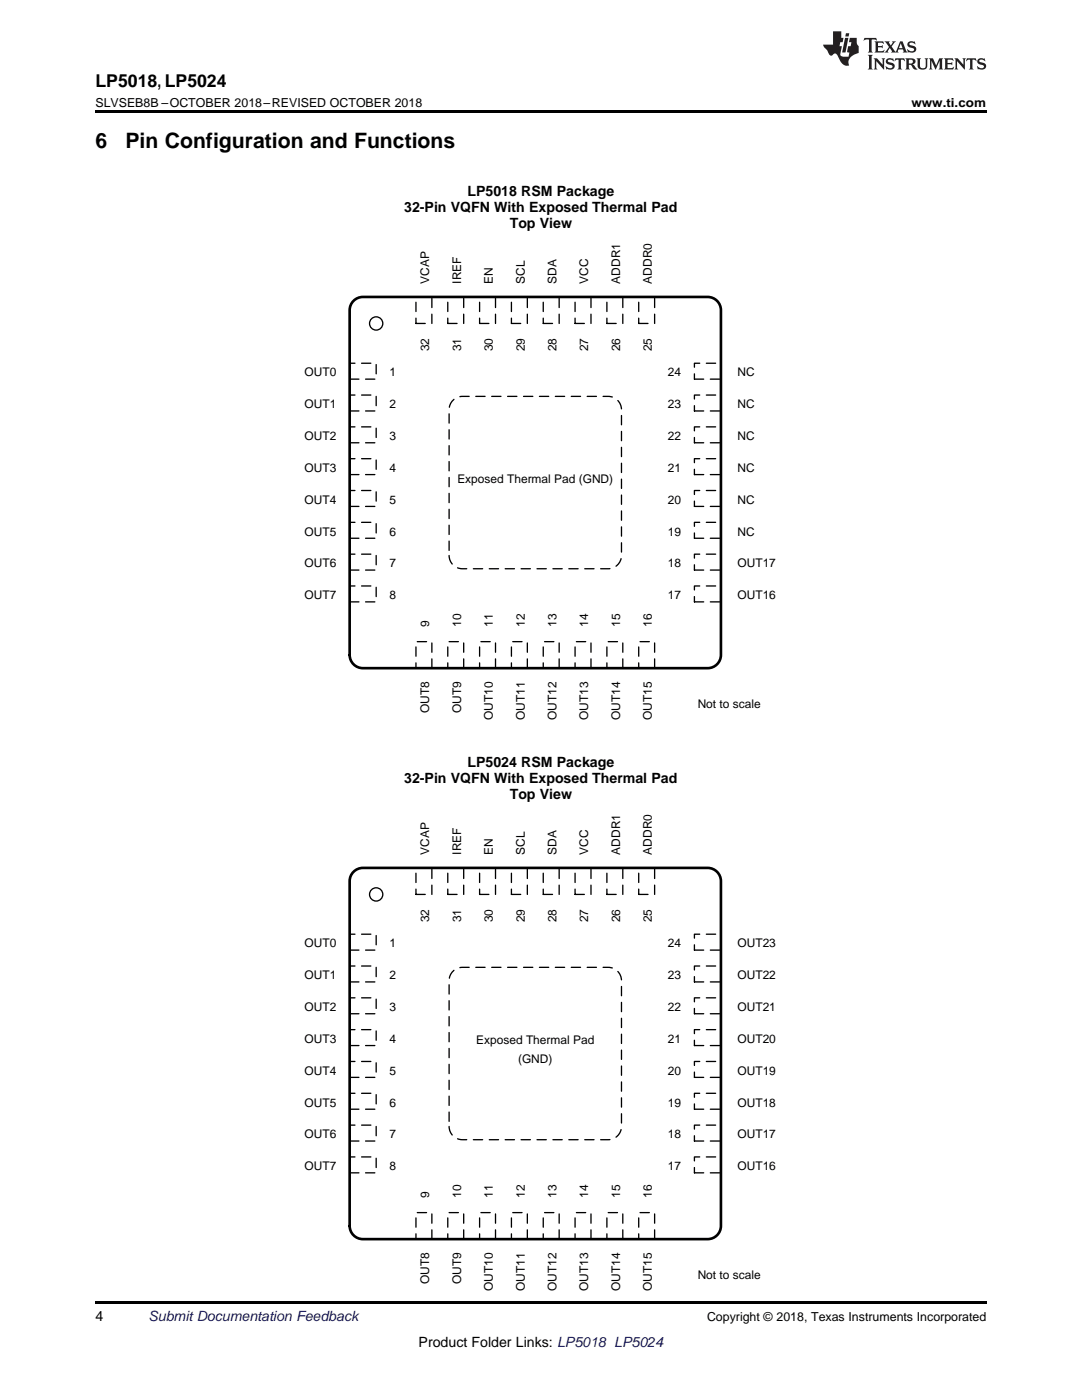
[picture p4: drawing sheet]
<svg xmlns="http://www.w3.org/2000/svg" width="216mm" height="279mm" viewBox="0 0 216 279" stroke-linecap="round" stroke-linejoin="round" font-family="sans-serif">
<path d="M19 259.7h177.8v.5h-177.8z" fill="#000"/>
<path d="M83 173.2h3.2v5.3h-3.2z" fill-rule="evenodd" fill="#fff"/>
<path d="M83 173.2h3.2v5.3h-3.2z" fill="none" stroke="#000" stroke-width=".26" stroke-dasharray="1.9 1.3"/>
<path d="M83 242h3.2v5.3h-3.2z" fill-rule="evenodd" fill="#fff"/>
<path d="M83 242h3.2v5.3h-3.2z" fill="none" stroke="#000" stroke-width=".26" stroke-dasharray="1.9 1.3"/>
<path d="M69.8 186.4h5.3v3.2h-5.3z" fill-rule="evenodd" fill="#fff"/>
<path d="M69.8 186.4h5.3v3.2h-5.3z" fill="none" stroke="#000" stroke-width=".26" stroke-dasharray="1.9 1.3"/>
<path d="M138.6 186.4h5.3v3.2h-5.3z" fill-rule="evenodd" fill="#fff"/>
<path d="M138.6 186.4h5.3v3.2h-5.3z" fill="none" stroke="#000" stroke-width=".26" stroke-dasharray="1.9 1.3"/>
<path d="M89.3 173.2h3.2v5.3h-3.2z" fill-rule="evenodd" fill="#fff"/>
<path d="M89.3 173.2h3.2v5.3h-3.2z" fill="none" stroke="#000" stroke-width=".26" stroke-dasharray="1.9 1.3"/>
<path d="M89.3 242h3.2v5.3h-3.2z" fill-rule="evenodd" fill="#fff"/>
<path d="M89.3 242h3.2v5.3h-3.2z" fill="none" stroke="#000" stroke-width=".26" stroke-dasharray="1.9 1.3"/>
<path d="M69.8 192.8h5.3v3.2h-5.3z" fill-rule="evenodd" fill="#fff"/>
<path d="M69.8 192.8h5.3v3.2h-5.3z" fill="none" stroke="#000" stroke-width=".26" stroke-dasharray="1.9 1.3"/>
<path d="M138.6 192.8h5.3v3.2h-5.3z" fill-rule="evenodd" fill="#fff"/>
<path d="M138.6 192.8h5.3v3.2h-5.3z" fill="none" stroke="#000" stroke-width=".26" stroke-dasharray="1.9 1.3"/>
<path d="M95.7 173.2h3.2v5.3h-3.2z" fill-rule="evenodd" fill="#fff"/>
<path d="M95.7 173.2h3.2v5.3h-3.2z" fill="none" stroke="#000" stroke-width=".26" stroke-dasharray="1.9 1.3"/>
<path d="M95.7 242h3.2v5.3h-3.2z" fill-rule="evenodd" fill="#fff"/>
<path d="M95.7 242h3.2v5.3h-3.2z" fill="none" stroke="#000" stroke-width=".26" stroke-dasharray="1.9 1.3"/>
<path d="M69.8 199.1h5.3v3.2h-5.3z" fill-rule="evenodd" fill="#fff"/>
<path d="M69.8 199.1h5.3v3.2h-5.3z" fill="none" stroke="#000" stroke-width=".26" stroke-dasharray="1.9 1.3"/>
<path d="M138.6 199.1h5.3v3.2h-5.3z" fill-rule="evenodd" fill="#fff"/>
<path d="M138.6 199.1h5.3v3.2h-5.3z" fill="none" stroke="#000" stroke-width=".26" stroke-dasharray="1.9 1.3"/>
<path d="M102 173.2h3.2v5.3h-3.2z" fill-rule="evenodd" fill="#fff"/>
<path d="M102 173.2h3.2v5.3h-3.2z" fill="none" stroke="#000" stroke-width=".26" stroke-dasharray="1.9 1.3"/>
<path d="M102 242h3.2v5.3h-3.2z" fill-rule="evenodd" fill="#fff"/>
<path d="M102 242h3.2v5.3h-3.2z" fill="none" stroke="#000" stroke-width=".26" stroke-dasharray="1.9 1.3"/>
<path d="M69.8 205.5h5.3v3.2h-5.3z" fill-rule="evenodd" fill="#fff"/>
<path d="M69.8 205.5h5.3v3.2h-5.3z" fill="none" stroke="#000" stroke-width=".26" stroke-dasharray="1.9 1.3"/>
<path d="M138.6 205.5h5.3v3.2h-5.3z" fill-rule="evenodd" fill="#fff"/>
<path d="M138.6 205.5h5.3v3.2h-5.3z" fill="none" stroke="#000" stroke-width=".26" stroke-dasharray="1.9 1.3"/>
<path d="M108.4 173.2h3.2v5.3h-3.2z" fill-rule="evenodd" fill="#fff"/>
<path d="M108.4 173.2h3.2v5.3h-3.2z" fill="none" stroke="#000" stroke-width=".26" stroke-dasharray="1.9 1.3"/>
<path d="M108.4 242h3.2v5.3h-3.2z" fill-rule="evenodd" fill="#fff"/>
<path d="M108.4 242h3.2v5.3h-3.2z" fill="none" stroke="#000" stroke-width=".26" stroke-dasharray="1.9 1.3"/>
<path d="M69.8 211.8h5.3v3.2h-5.3z" fill-rule="evenodd" fill="#fff"/>
<path d="M69.8 211.8h5.3v3.2h-5.3z" fill="none" stroke="#000" stroke-width=".26" stroke-dasharray="1.9 1.3"/>
<path d="M138.6 211.8h5.3v3.2h-5.3z" fill-rule="evenodd" fill="#fff"/>
<path d="M138.6 211.8h5.3v3.2h-5.3z" fill="none" stroke="#000" stroke-width=".26" stroke-dasharray="1.9 1.3"/>
<path d="M114.7 173.2h3.2v5.3h-3.2z" fill-rule="evenodd" fill="#fff"/>
<path d="M114.7 173.2h3.2v5.3h-3.2z" fill="none" stroke="#000" stroke-width=".26" stroke-dasharray="1.9 1.3"/>
<path d="M114.7 242h3.2v5.3h-3.2z" fill-rule="evenodd" fill="#fff"/>
<path d="M114.7 242h3.2v5.3h-3.2z" fill="none" stroke="#000" stroke-width=".26" stroke-dasharray="1.9 1.3"/>
<path d="M69.8 218.2h5.3v3.2h-5.3z" fill-rule="evenodd" fill="#fff"/>
<path d="M69.8 218.2h5.3v3.2h-5.3z" fill="none" stroke="#000" stroke-width=".26" stroke-dasharray="1.9 1.3"/>
<path d="M138.6 218.2h5.3v3.2h-5.3z" fill-rule="evenodd" fill="#fff"/>
<path d="M138.6 218.2h5.3v3.2h-5.3z" fill="none" stroke="#000" stroke-width=".26" stroke-dasharray="1.9 1.3"/>
<path d="M121.1 173.2h3.2v5.3h-3.2z" fill-rule="evenodd" fill="#fff"/>
<path d="M121.1 173.2h3.2v5.3h-3.2z" fill="none" stroke="#000" stroke-width=".26" stroke-dasharray="1.9 1.3"/>
<path d="M121.1 242h3.2v5.3h-3.2z" fill-rule="evenodd" fill="#fff"/>
<path d="M121.1 242h3.2v5.3h-3.2z" fill="none" stroke="#000" stroke-width=".26" stroke-dasharray="1.9 1.3"/>
<path d="M69.8 224.5h5.3v3.2h-5.3z" fill-rule="evenodd" fill="#fff"/>
<path d="M69.8 224.5h5.3v3.2h-5.3z" fill="none" stroke="#000" stroke-width=".26" stroke-dasharray="1.9 1.3"/>
<path d="M138.6 224.5h5.3v3.2h-5.3z" fill-rule="evenodd" fill="#fff"/>
<path d="M138.6 224.5h5.3v3.2h-5.3z" fill="none" stroke="#000" stroke-width=".26" stroke-dasharray="1.9 1.3"/>
<path d="M127.4 173.2h3.2v5.3h-3.2z" fill-rule="evenodd" fill="#fff"/>
<path d="M127.4 173.2h3.2v5.3h-3.2z" fill="none" stroke="#000" stroke-width=".26" stroke-dasharray="1.9 1.3"/>
<path d="M127.4 242h3.2v5.3h-3.2z" fill-rule="evenodd" fill="#fff"/>
<path d="M127.4 242h3.2v5.3h-3.2z" fill="none" stroke="#000" stroke-width=".26" stroke-dasharray="1.9 1.3"/>
<path d="M69.8 230.9h5.3v3.2h-5.3z" fill-rule="evenodd" fill="#fff"/>
<path d="M69.8 230.9h5.3v3.2h-5.3z" fill="none" stroke="#000" stroke-width=".26" stroke-dasharray="1.9 1.3"/>
<path d="M138.6 230.9h5.3v3.2h-5.3z" fill-rule="evenodd" fill="#fff"/>
<path d="M138.6 230.9h5.3v3.2h-5.3z" fill="none" stroke="#000" stroke-width=".26" stroke-dasharray="1.9 1.3"/>
<circle cx="75.1" cy="178.5" r="1.32" fill="none" stroke="#000" stroke-width=".26"/>
<path d="M70.4 174.2a2.65 2.65 0 0 1 2-1h68.8a2.65 2.65 0 0 1 2.7 2.7v68.7a2.65 2.65 0 0 1-2.7 2.7h-68.8a2.65 2.65 0 0 1-2.6-2.7v-68.7v-.7z" fill="none" stroke="#000" stroke-width=".53"/>
<path d="M90.2 194a2.65 2.65 0 0 1 2.1-.9h29.1a2.65 2.65 0 0 1 2.6 2.6v29.1a2.65 2.65 0 0 1-2.6 2.7h-29.1a2.65 2.65 0 0 1-2.7-2.7v-29.1l.1-.6z" fill-rule="evenodd" fill="#fff"/>
<path d="M90.2 194a2.65 2.65 0 0 1 2.1-.9h29.1a2.65 2.65 0 0 1 2.6 2.6v29.1a2.65 2.65 0 0 1-2.6 2.7h-29.1a2.65 2.65 0 0 1-2.7-2.7v-29.1l.1-.6z" fill="none" stroke="#000" stroke-width=".26" stroke-dasharray="1.9 1.3"/>
<path d="M83 59.3h3.2v5.3h-3.2z" fill-rule="evenodd" fill="#fff"/>
<path d="M83 59.3h3.2v5.3h-3.2z" fill="none" stroke="#000" stroke-width=".26" stroke-dasharray="1.9 1.3"/>
<path d="M83 128.1h3.2v5.2h-3.2z" fill-rule="evenodd" fill="#fff"/>
<path d="M83 128.1h3.2v5.2h-3.2z" fill="none" stroke="#000" stroke-width=".26" stroke-dasharray="1.9 1.3"/>
<path d="M69.8 72.5h5.3v3.2h-5.3z" fill-rule="evenodd" fill="#fff"/>
<path d="M69.8 72.5h5.3v3.2h-5.3z" fill="none" stroke="#000" stroke-width=".26" stroke-dasharray="1.9 1.3"/>
<path d="M138.6 72.5h5.3v3.2h-5.3z" fill-rule="evenodd" fill="#fff"/>
<path d="M138.6 72.5h5.3v3.2h-5.3z" fill="none" stroke="#000" stroke-width=".26" stroke-dasharray="1.9 1.3"/>
<path d="M89.3 59.3h3.2v5.3h-3.2z" fill-rule="evenodd" fill="#fff"/>
<path d="M89.3 59.3h3.2v5.3h-3.2z" fill="none" stroke="#000" stroke-width=".26" stroke-dasharray="1.9 1.3"/>
<path d="M89.3 128.1h3.2v5.2h-3.2z" fill-rule="evenodd" fill="#fff"/>
<path d="M89.3 128.1h3.2v5.2h-3.2z" fill="none" stroke="#000" stroke-width=".26" stroke-dasharray="1.9 1.3"/>
<path d="M69.8 78.8h5.3v3.2h-5.3z" fill-rule="evenodd" fill="#fff"/>
<path d="M69.8 78.8h5.3v3.2h-5.3z" fill="none" stroke="#000" stroke-width=".26" stroke-dasharray="1.9 1.3"/>
<path d="M138.6 78.8h5.3v3.2h-5.3z" fill-rule="evenodd" fill="#fff"/>
<path d="M138.6 78.8h5.3v3.2h-5.3z" fill="none" stroke="#000" stroke-width=".26" stroke-dasharray="1.9 1.3"/>
<path d="M95.7 59.3h3.2v5.3h-3.2z" fill-rule="evenodd" fill="#fff"/>
<path d="M95.7 59.3h3.2v5.3h-3.2z" fill="none" stroke="#000" stroke-width=".26" stroke-dasharray="1.9 1.3"/>
<path d="M95.7 128.1h3.2v5.2h-3.2z" fill-rule="evenodd" fill="#fff"/>
<path d="M95.7 128.1h3.2v5.2h-3.2z" fill="none" stroke="#000" stroke-width=".26" stroke-dasharray="1.9 1.3"/>
<path d="M69.8 85.2h5.3v3.2h-5.3z" fill-rule="evenodd" fill="#fff"/>
<path d="M69.8 85.2h5.3v3.2h-5.3z" fill="none" stroke="#000" stroke-width=".26" stroke-dasharray="1.9 1.3"/>
<path d="M138.6 85.2h5.3v3.2h-5.3z" fill-rule="evenodd" fill="#fff"/>
<path d="M138.6 85.2h5.3v3.2h-5.3z" fill="none" stroke="#000" stroke-width=".26" stroke-dasharray="1.9 1.3"/>
<path d="M102 59.3h3.2v5.3h-3.2z" fill-rule="evenodd" fill="#fff"/>
<path d="M102 59.3h3.2v5.3h-3.2z" fill="none" stroke="#000" stroke-width=".26" stroke-dasharray="1.9 1.3"/>
<path d="M102 128.1h3.2v5.2h-3.2z" fill-rule="evenodd" fill="#fff"/>
<path d="M102 128.1h3.2v5.2h-3.2z" fill="none" stroke="#000" stroke-width=".26" stroke-dasharray="1.9 1.3"/>
<path d="M69.8 91.5h5.3v3.2h-5.3z" fill-rule="evenodd" fill="#fff"/>
<path d="M69.8 91.5h5.3v3.2h-5.3z" fill="none" stroke="#000" stroke-width=".26" stroke-dasharray="1.9 1.3"/>
<path d="M138.6 91.5h5.3v3.2h-5.3z" fill-rule="evenodd" fill="#fff"/>
<path d="M138.6 91.5h5.3v3.2h-5.3z" fill="none" stroke="#000" stroke-width=".26" stroke-dasharray="1.9 1.3"/>
<path d="M108.4 59.3h3.2v5.3h-3.2z" fill-rule="evenodd" fill="#fff"/>
<path d="M108.4 59.3h3.2v5.3h-3.2z" fill="none" stroke="#000" stroke-width=".26" stroke-dasharray="1.9 1.3"/>
<path d="M108.4 128.1h3.2v5.2h-3.2z" fill-rule="evenodd" fill="#fff"/>
<path d="M108.4 128.1h3.2v5.2h-3.2z" fill="none" stroke="#000" stroke-width=".26" stroke-dasharray="1.9 1.3"/>
<path d="M69.8 97.9h5.3v3.2h-5.3z" fill-rule="evenodd" fill="#fff"/>
<path d="M69.8 97.9h5.3v3.2h-5.3z" fill="none" stroke="#000" stroke-width=".26" stroke-dasharray="1.9 1.3"/>
<path d="M138.6 97.9h5.3v3.2h-5.3z" fill-rule="evenodd" fill="#fff"/>
<path d="M138.6 97.9h5.3v3.2h-5.3z" fill="none" stroke="#000" stroke-width=".26" stroke-dasharray="1.9 1.3"/>
<path d="M114.7 59.3h3.2v5.3h-3.2z" fill-rule="evenodd" fill="#fff"/>
<path d="M114.7 59.3h3.2v5.3h-3.2z" fill="none" stroke="#000" stroke-width=".26" stroke-dasharray="1.9 1.3"/>
<path d="M114.7 128.1h3.2v5.2h-3.2z" fill-rule="evenodd" fill="#fff"/>
<path d="M114.7 128.1h3.2v5.2h-3.2z" fill="none" stroke="#000" stroke-width=".26" stroke-dasharray="1.9 1.3"/>
<path d="M69.8 104.2h5.3v3.2h-5.3z" fill-rule="evenodd" fill="#fff"/>
<path d="M69.8 104.2h5.3v3.2h-5.3z" fill="none" stroke="#000" stroke-width=".26" stroke-dasharray="1.9 1.3"/>
<path d="M138.6 104.2h5.3v3.2h-5.3z" fill-rule="evenodd" fill="#fff"/>
<path d="M138.6 104.2h5.3v3.2h-5.3z" fill="none" stroke="#000" stroke-width=".26" stroke-dasharray="1.9 1.3"/>
<path d="M121.1 59.3h3.2v5.3h-3.2z" fill-rule="evenodd" fill="#fff"/>
<path d="M121.1 59.3h3.2v5.3h-3.2z" fill="none" stroke="#000" stroke-width=".26" stroke-dasharray="1.9 1.3"/>
<path d="M121.1 128.1h3.2v5.2h-3.2z" fill-rule="evenodd" fill="#fff"/>
<path d="M121.1 128.1h3.2v5.2h-3.2z" fill="none" stroke="#000" stroke-width=".26" stroke-dasharray="1.9 1.3"/>
<path d="M69.8 110.6h5.3v3.2h-5.3z" fill-rule="evenodd" fill="#fff"/>
<path d="M69.8 110.6h5.3v3.2h-5.3z" fill="none" stroke="#000" stroke-width=".26" stroke-dasharray="1.9 1.3"/>
<path d="M138.6 110.6h5.3v3.2h-5.3z" fill-rule="evenodd" fill="#fff"/>
<path d="M138.6 110.6h5.3v3.2h-5.3z" fill="none" stroke="#000" stroke-width=".26" stroke-dasharray="1.9 1.3"/>
<path d="M127.4 59.3h3.2v5.3h-3.2z" fill-rule="evenodd" fill="#fff"/>
<path d="M127.4 59.3h3.2v5.3h-3.2z" fill="none" stroke="#000" stroke-width=".26" stroke-dasharray="1.9 1.3"/>
<path d="M127.4 128.1h3.2v5.2h-3.2z" fill-rule="evenodd" fill="#fff"/>
<path d="M127.4 128.1h3.2v5.2h-3.2z" fill="none" stroke="#000" stroke-width=".26" stroke-dasharray="1.9 1.3"/>
<path d="M69.8 116.9h5.3v3.2h-5.3z" fill-rule="evenodd" fill="#fff"/>
<path d="M69.8 116.9h5.3v3.2h-5.3z" fill="none" stroke="#000" stroke-width=".26" stroke-dasharray="1.9 1.3"/>
<path d="M138.6 116.9h5.3v3.2h-5.3z" fill-rule="evenodd" fill="#fff"/>
<path d="M138.6 116.9h5.3v3.2h-5.3z" fill="none" stroke="#000" stroke-width=".26" stroke-dasharray="1.9 1.3"/>
<circle cx="75.1" cy="64.6" r="1.32" fill="none" stroke="#000" stroke-width=".26"/>
<path d="M70.4 60.3a2.65 2.65 0 0 1 2-1h68.8a2.65 2.65 0 0 1 2.7 2.6v68.8a2.65 2.65 0 0 1-2.7 2.6h-68.8a2.65 2.65 0 0 1-2.6-2.6v-68.8v-.6z" fill="none" stroke="#000" stroke-width=".53"/>
<path d="M90.2 80.1a2.65 2.65 0 0 1 2.1-1h29.1a2.65 2.65 0 0 1 2.6 2.7v29.1a2.65 2.65 0 0 1-2.6 2.6h-29.1a2.65 2.65 0 0 1-2.7-2.6v-29.1l.1-.7z" fill-rule="evenodd" fill="#fff"/>
<path d="M90.2 80.1a2.65 2.65 0 0 1 2.1-1h29.1a2.65 2.65 0 0 1 2.6 2.7v29.1a2.65 2.65 0 0 1-2.6 2.6h-29.1a2.65 2.65 0 0 1-2.7-2.6v-29.1l.1-.7z" fill="none" stroke="#000" stroke-width=".26" stroke-dasharray="1.9 1.3"/>
<path d="M19 22h177.8v.5h-177.8z" fill="#000"/>
<g fill="#231f20">
<path d="M172.5 7.6l-.1 .5 .4-.2h.6v.1v2.1l-.2 .4h.9l-.2-.4v-2.1l.1-.1h.5l.5 .2-.2-.5zM174.5 8.3l.2 .3v1.5l-.2 .4h1.8l.2-.6a1.04 1.04 0 0 1-1.3 .2v-.7h.6l.3 .2v-.6l-.3 .2h-.6v-.6l.8-.1 .4 .3-.2-.5zM176.5 8.3l.9 1.1-.9 1.1h.8l-.2-.2 .4-.7 .5 .7-.2 .2h1.5l-.2-.2 .2-.4h.9l.1 .4-.2 .2h1l-.3-.3-.7-1.9h-.5l-.9 2-.8-1 .9-1h-.8l.1 .3-.4 .5-.3-.6 .1-.2zM179.7 8.6l.4 1h-.7zM181.3 8.4a.63 .63 0 0 0-.2 .7 .63 .63 0 0 0 .6 .4l.6 .2 .1 .2a.75 .75 0 0 1-.7 .4 .75 .75 0 0 1-.6-.5l.1 .7 .1-.1a1.11 1.11 0 0 0 1.5-.6 1.13 1.13 0 0 0-1.2-.8l-.1-.4a1.04 1.04 0 0 1 1.2 .2l-.2-.5-.2 .1-.4-.2zM173.2 10.9l.2 .4v2.2l-.2 .4h1l-.3-.4v-2.2l.3-.4zM174.3 11.6l.3 .4v1.5l-.3 .4h.8l-.2-.4v-1.3l1.5 1.7v-1.9l.2-.4h-.7l.2 .4v.9l-1.1-1.3zM177 11.8a.62 .62 0 0 0-.2 .7 .62 .62 0 0 0 .6 .4l.6 .1 .1 .3a.76 .76 0 0 1-.7 .3 .76 .76 0 0 1-.7-.4l.2 .7 .1-.1a1.11 1.11 0 0 0 1.5-.6 1.13 1.13 0 0 0-1.2-.8l-.1-.4a1.04 1.04 0 0 1 1.2 .2l-.2-.6-.2 .1-.5-.1zM178.7 11.6l-.2 .6a.61 .61 0 0 1 .8-.3v1.6l-.2 .4h.9l-.2-.4v-1.6a.63 .63 0 0 1 .7 .3l-.1-.6zM180.6 11.6l.3 .4v1.5l-.3 .4h1l-.2-.2-.1-.8 .6 .2a.76 .76 0 0 0 1.2 .7l-1-1a.58 .58 0 0 0 .6-.5 .58 .58 0 0 0-.5-.6zM181.4 11.9h.1a.45 .45 0 0 1 .5 .1 .45 .45 0 0 1 .1 .5l-.8 .2zM182.9 11.6l.2 .2a2.17 2.17 0 0 0 .3 1.9 .99 .99 0 0 0 1.6-.6v-1.1l.2-.4h-.7l.2 .2a1.92 1.92 0 0 1-.2 1.8 .6 .6 0 0 1-.9-.5v-1.1l.2-.4zM185.4 11.6l.2 .4v1.5l-.2 .4h.7l-.2-.4v-1.4l.8 1.8 .8-1.8v1.4l-.2 .4h.9l-.2-.4v-1.5l.2-.4h-.8l-.6 1.5-.6-1.5zM188.4 11.6l.2 .4v1.5l-.2 .4h1.8l.1-.6a1.04 1.04 0 0 1-1.2 .1v-.6h.5l.4 .2v-.6l-.4 .2h-.5v-.7h.8l.3 .3-.1-.6zM190.5 11.6l.2 .4v1.5l-.2 .4h.7l-.2-.4v-1.3l1.5 1.7v-1.9l.2-.4h-.7l.2 .4v.9l-1.1-1.3zM192.9 11.6l-.1 .6a.61 .61 0 0 1 .7-.3l.1 1.6-.3 .4h1l-.3-.4 .1-1.6a.63 .63 0 0 1 .7 .3l-.1-.6zM195.2 11.8a.62 .62 0 0 0-.2 .7 .62 .62 0 0 0 .6 .4l.6 .1 .1 .3a.76 .76 0 0 1-.7 .3 .76 .76 0 0 1-.6-.4l.1 .7 .1-.1a1.11 1.11 0 0 0 1.6-.6 1.13 1.13 0 0 0-1.3-.8l-.1-.4a1.04 1.04 0 0 1 1.2 .2l-.1-.6-.2 .1-.5-.1z"/>
<path d="M166.2 6.3v2.6h-1.9v.4l.8 .9a.91 .91 0 0 0 1 .8 .56 .56 0 0 1 .5-.3 .56 .56 0 0 1 .5 .3l.4 .8a1.53 1.53 0 0 0 1.9 1.2 1.54 1.54 0 0 1 1-2.1l.9-.3v-1.4a1.52 1.52 0 0 1-.4-1.6h-1.3l-.2 .8h.5l-.2 .8h-.5l-.1 1v.2l.4 .1-.2 .8a1.93 1.93 0 0 1-1.6-.3l.3-1.8h-.5l.2-.8h.4l.2-.8h-.4v-1.3zM168.6 7.6l-.6 2.9h.7l.6-2.9zM168.8 6.6l-.1 .7h.6l.2-.7z"/>
</g>
<g font-size="4.2">
<text x="19" y="29.6">6</text>
<text x="25" y="29.6">Pin Configuration and Functions</text>
</g>
<text font-size="3.5" x="19" y="17.3">LP5018, LP5024</text>
<g font-size="2.8">
<text x="93.3" y="39.2">LP5018 RSM Package</text>
<text x="80.6" y="42.3">32-Pin VQFN With Exposed Thermal Pad</text>
<text x="101.7" y="45.5">Top View</text>
<text x="93.3" y="153.1">LP5024 RSM Package</text>
<text x="80.6" y="156.3">32-Pin VQFN With Exposed Thermal Pad</text>
<text x="101.7" y="159.5">Top View</text>
<text x="19" y="263.6">4</text>
<text x="83.5" y="268.9">Product Folder Links: LP5018 LP5024</text>
</g>
<text font-size="2.8" fill="#0000c8" x="29.6" y="263.6">Submit Documentation Feedback</text>
<g font-size="2.5">
<text x="19" y="21.4">SLVSEB8B –OCTOBER 2018–REVISED OCTOBER 2018</text>
<text x="181.9" y="21.4">www.ti.com</text>
<text x="141.1" y="263.6">Copyright © 2018, Texas Instruments Incorporated</text>
</g>
<g font-size="2.4">
<text x="85.6" y="56.6" transform="rotate(-90 85.6 56.6)">VCAP</text>
<text x="92" y="56.6" transform="rotate(-90 92 56.6)">IREF</text>
<text x="98.3" y="56.6" transform="rotate(-90 98.3 56.6)">EN</text>
<text x="104.7" y="56.6" transform="rotate(-90 104.7 56.6)">SCL</text>
<text x="111" y="56.6" transform="rotate(-90 111 56.6)">SDA</text>
<text x="117.4" y="56.6" transform="rotate(-90 117.4 56.6)">VCC</text>
<text x="123.7" y="56.6" transform="rotate(-90 123.7 56.6)">ADDR1</text>
<text x="130.1" y="56.6" transform="rotate(-90 130.1 56.6)">ADDR0</text>
<text x="85.6" y="70.1" transform="rotate(-90 85.6 70.1)">32</text>
<text x="92" y="70.1" transform="rotate(-90 92 70.1)">31</text>
<text x="98.3" y="70.1" transform="rotate(-90 98.3 70.1)">30</text>
<text x="104.7" y="70.1" transform="rotate(-90 104.7 70.1)">29</text>
<text x="111" y="70.1" transform="rotate(-90 111 70.1)">28</text>
<text x="117.4" y="70.1" transform="rotate(-90 117.4 70.1)">27</text>
<text x="123.7" y="70.1" transform="rotate(-90 123.7 70.1)">26</text>
<text x="130.1" y="70.1" transform="rotate(-90 130.1 70.1)">25</text>
<text x="60.8" y="75.1">OUT0</text>
<text x="77.7" y="75.1">1</text>
<text x="133.3" y="75.1">24</text>
<text x="147.2" y="75.1">NC</text>
<text x="60.8" y="81.5">OUT1</text>
<text x="77.7" y="81.5">2</text>
<text x="133.3" y="81.5">23</text>
<text x="147.2" y="81.5">NC</text>
<text x="60.8" y="87.8">OUT2</text>
<text x="77.7" y="87.8">3</text>
<text x="133.3" y="87.8">22</text>
<text x="147.2" y="87.8">NC</text>
<text x="60.8" y="94.2">OUT3</text>
<text x="77.7" y="94.2">4</text>
<text x="133.3" y="94.2">21</text>
<text x="147.2" y="94.2">NC</text>
<text x="60.8" y="100.5">OUT4</text>
<text x="77.7" y="100.5">5</text>
<text x="91.3" y="96.3">Exposed Thermal Pad (GND)</text>
<text x="133.3" y="100.5">20</text>
<text x="147.2" y="100.5">NC</text>
<text x="60.8" y="106.9">OUT5</text>
<text x="77.7" y="106.9">6</text>
<text x="133.3" y="106.9">19</text>
<text x="147.2" y="106.9">NC</text>
<text x="60.8" y="113.2">OUT6</text>
<text x="77.7" y="113.2">7</text>
<text x="133.3" y="113.2">18</text>
<text x="147.2" y="113.2">OUT17</text>
<text x="60.8" y="119.6">OUT7</text>
<text x="77.7" y="119.6">8</text>
<text x="133.3" y="119.6">17</text>
<text x="147.2" y="119.6">OUT16</text>
<text x="85.6" y="125.1" transform="rotate(-90 85.6 125.1)">9</text>
<text x="92" y="125.1" transform="rotate(-90 92 125.1)">10</text>
<text x="98.3" y="125.1" transform="rotate(-90 98.3 125.1)">11</text>
<text x="104.7" y="125.1" transform="rotate(-90 104.7 125.1)">12</text>
<text x="111" y="125.1" transform="rotate(-90 111 125.1)">13</text>
<text x="117.4" y="125.1" transform="rotate(-90 117.4 125.1)">14</text>
<text x="123.7" y="125.1" transform="rotate(-90 123.7 125.1)">15</text>
<text x="130.1" y="125.1" transform="rotate(-90 130.1 125.1)">16</text>
<text x="85.6" y="142.3" transform="rotate(-90 85.6 142.3)">OUT8</text>
<text x="92" y="142.3" transform="rotate(-90 92 142.3)">OUT9</text>
<text x="98.3" y="143.7" transform="rotate(-90 98.3 143.7)">OUT10</text>
<text x="104.7" y="143.7" transform="rotate(-90 104.7 143.7)">OUT11</text>
<text x="111" y="143.7" transform="rotate(-90 111 143.7)">OUT12</text>
<text x="117.4" y="143.7" transform="rotate(-90 117.4 143.7)">OUT13</text>
<text x="123.7" y="143.7" transform="rotate(-90 123.7 143.7)">OUT14</text>
<text x="130.1" y="143.7" transform="rotate(-90 130.1 143.7)">OUT15</text>
<text x="139.2" y="141.3">Not to scale</text>
<text x="85.6" y="170.6" transform="rotate(-90 85.6 170.6)">VCAP</text>
<text x="92" y="170.6" transform="rotate(-90 92 170.6)">IREF</text>
<text x="98.3" y="170.6" transform="rotate(-90 98.3 170.6)">EN</text>
<text x="104.7" y="170.6" transform="rotate(-90 104.7 170.6)">SCL</text>
<text x="111" y="170.6" transform="rotate(-90 111 170.6)">SDA</text>
<text x="117.4" y="170.6" transform="rotate(-90 117.4 170.6)">VCC</text>
<text x="123.7" y="170.6" transform="rotate(-90 123.7 170.6)">ADDR1</text>
<text x="130.1" y="170.6" transform="rotate(-90 130.1 170.6)">ADDR0</text>
<text x="85.6" y="184.1" transform="rotate(-90 85.6 184.1)">32</text>
<text x="92" y="184.1" transform="rotate(-90 92 184.1)">31</text>
<text x="98.3" y="184.1" transform="rotate(-90 98.3 184.1)">30</text>
<text x="104.7" y="184.1" transform="rotate(-90 104.7 184.1)">29</text>
<text x="111" y="184.1" transform="rotate(-90 111 184.1)">28</text>
<text x="117.4" y="184.1" transform="rotate(-90 117.4 184.1)">27</text>
<text x="123.7" y="184.1" transform="rotate(-90 123.7 184.1)">26</text>
<text x="130.1" y="184.1" transform="rotate(-90 130.1 184.1)">25</text>
<text x="60.8" y="189.1">OUT0</text>
<text x="77.7" y="189.1">1</text>
<text x="133.3" y="189.1">24</text>
<text x="147.2" y="189.1">OUT23</text>
<text x="60.8" y="195.4">OUT1</text>
<text x="77.7" y="195.4">2</text>
<text x="133.3" y="195.4">23</text>
<text x="147.2" y="195.4">OUT22</text>
<text x="60.8" y="201.8">OUT2</text>
<text x="77.7" y="201.8">3</text>
<text x="133.3" y="201.8">22</text>
<text x="147.2" y="201.8">OUT21</text>
<text x="60.8" y="208.1">OUT3</text>
<text x="77.7" y="208.1">4</text>
<text x="95" y="208.4">Exposed Thermal Pad</text>
<text x="133.3" y="208.1">21</text>
<text x="147.2" y="208.1">OUT20</text>
<text x="60.8" y="214.5">OUT4</text>
<text x="77.7" y="214.5">5</text>
<text x="103.4" y="212.1">(GND)</text>
<text x="133.3" y="214.5">20</text>
<text x="147.2" y="214.5">OUT19</text>
<text x="60.8" y="220.8">OUT5</text>
<text x="77.7" y="220.8">6</text>
<text x="133.3" y="220.8">19</text>
<text x="147.2" y="220.8">OUT18</text>
<text x="60.8" y="227.2">OUT6</text>
<text x="77.7" y="227.2">7</text>
<text x="133.3" y="227.2">18</text>
<text x="147.2" y="227.2">OUT17</text>
<text x="60.8" y="233.5">OUT7</text>
<text x="77.7" y="233.5">8</text>
<text x="133.3" y="233.5">17</text>
<text x="147.2" y="233.5">OUT16</text>
<text x="85.6" y="239.1" transform="rotate(-90 85.6 239.1)">9</text>
<text x="92" y="239.1" transform="rotate(-90 92 239.1)">10</text>
<text x="98.3" y="239.1" transform="rotate(-90 98.3 239.1)">11</text>
<text x="104.7" y="239.1" transform="rotate(-90 104.7 239.1)">12</text>
<text x="111" y="239.1" transform="rotate(-90 111 239.1)">13</text>
<text x="117.4" y="239.1" transform="rotate(-90 117.4 239.1)">14</text>
<text x="123.7" y="239.1" transform="rotate(-90 123.7 239.1)">15</text>
<text x="130.1" y="239.1" transform="rotate(-90 130.1 239.1)">16</text>
<text x="85.6" y="256.3" transform="rotate(-90 85.6 256.3)">OUT8</text>
<text x="92" y="256.3" transform="rotate(-90 92 256.3)">OUT9</text>
<text x="98.3" y="257.6" transform="rotate(-90 98.3 257.6)">OUT10</text>
<text x="104.7" y="257.6" transform="rotate(-90 104.7 257.6)">OUT11</text>
<text x="111" y="257.6" transform="rotate(-90 111 257.6)">OUT12</text>
<text x="117.4" y="257.6" transform="rotate(-90 117.4 257.6)">OUT13</text>
<text x="123.7" y="257.6" transform="rotate(-90 123.7 257.6)">OUT14</text>
<text x="130.1" y="257.6" transform="rotate(-90 130.1 257.6)">OUT15</text>
<text x="139.2" y="255.2">Not to scale</text>
</g>
</svg>
